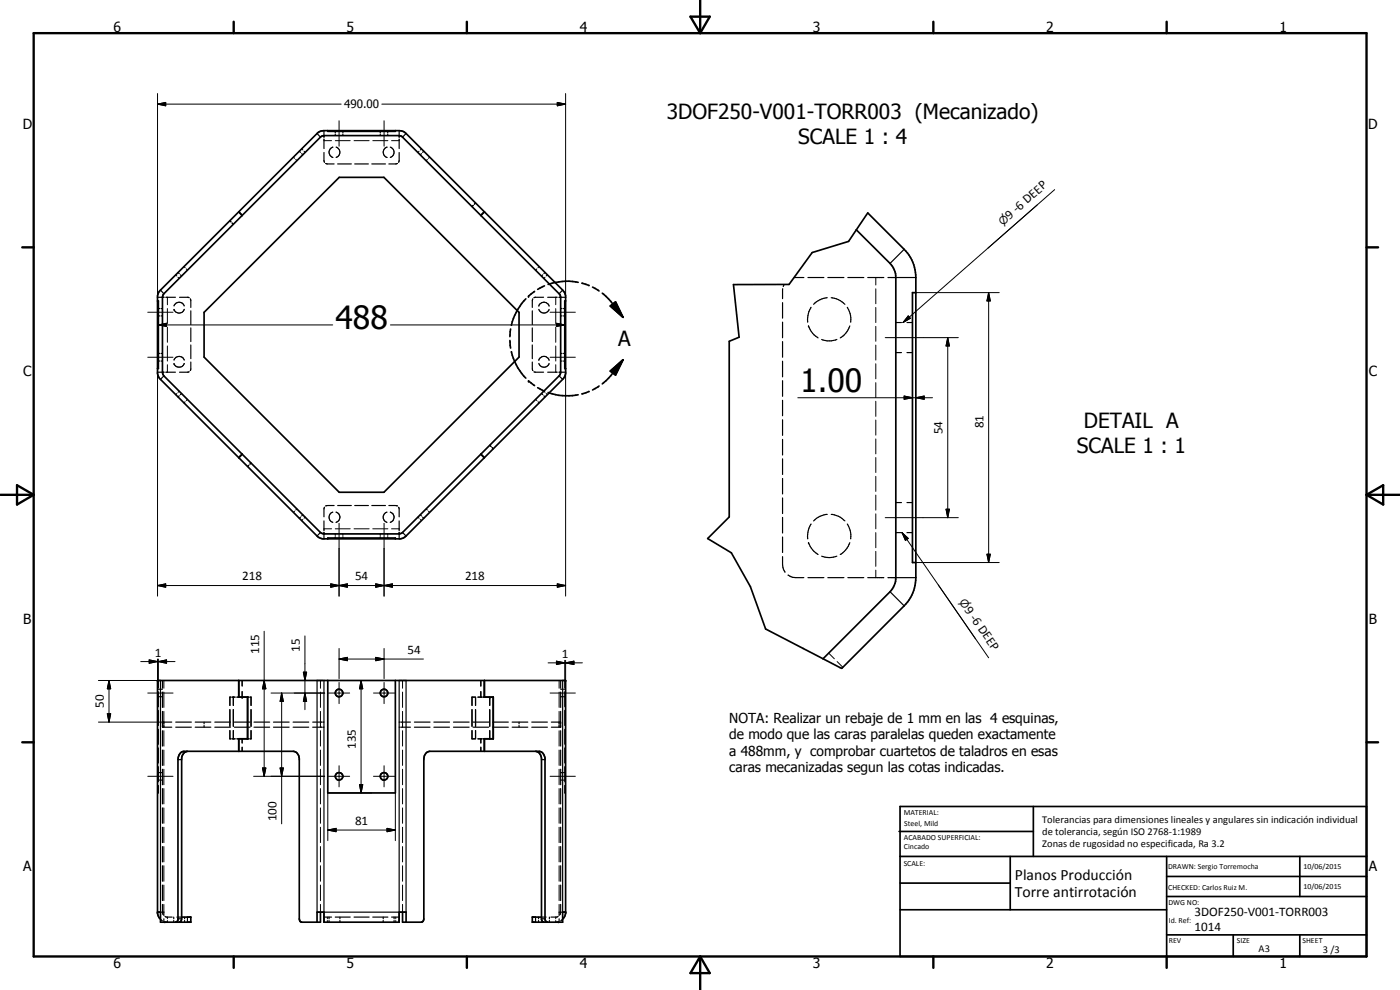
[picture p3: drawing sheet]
<svg xmlns="http://www.w3.org/2000/svg" width="420mm" height="297mm" viewBox="0 0 420 297" stroke-linecap="round" stroke-linejoin="round" font-family="sans-serif">
<g fill="none" stroke="#000" stroke-width=".51">
<path d="M98.4 39.2v.2h20.2v-.2M96.2 41.1l1-.4h22.6l.8 .2 47.4 47.4 .2 .6 .1 22.8-.3 .8-47.2 47.3-.8 .3-22.8 .1-1-.4-47-47-.4-.8v-22.8l.2-.9zM71.7 63.5l1 1.1M145.4 63.5l24 24.2 .3 1.1v23.3l-.3 1.1-.5 .6-47 47-1.3 .8-23.8 .1-.7-.2-.7-.4-23.7-23.8M145.4 63.5l-23.5-23.5-1-.6-1.1-.2-23.3 .1-1.1 .5-47.2 47.2-.5 .7-.4 1.1v23.3l.4 1.1 24 24.1M145.4 63.5l-1.1 1.1M257 69l3.4-5.1 10.9 10.9a12 12 0 0 1 3.6 8.5v90a12 12 0 0 1-3.6 8.5l-18.7 18.7-5.6-2.8M257 69l10.5 10.5 .9 1.4 .4 1.2v92.4l-.7 1.6-1 1.4-20.1 20.2M257 69l-2.3 3.4-11 3.4-6.9 9.5-16.7 .1 1.7 15.8-2.9 1.2v52.7l-6.5 6.5 7.1 4.3 5.7 10.1 4.6 12.7 17.2 9M47.3 90.3h.2v20.3h-.2M61.2 93.7l40.6-40.5h13.4l40.6 40.5v13.4l-40.6 40.6h-13.4l-40.6-40.6zM153.2 98.7l-.2 2.3"/>
<path d="M157.8 89.7a17 17 0 0 0-4.3 7.9M160.4 87.4l-1.8 1.5M163.4 85.8l-2 1M169.7 90.3h-.2v20.3h.2M173.5 84.7a17.6 17.6 0 0 0-9 .6M174.6 85l2.2 .7M177.8 86.1l2 1.2M180.8 88l2.5 2.4 3.7 4.8M183.2 91.8l1.5-1.2 2.3 4.6zM274.9 87.8h-1.1v81h1.1M153 102.2l.2 2.2M153.5 105.5a16.5 16.5 0 0 0 4.3 8"/>
<path d="M158.6 114.3l1.8 1.4M161.4 116.3l2 1M164.5 117.8a17 17 0 0 0 9 .6M176.7 117.5h.1M176.7 117.5l-2.1 .7M179.8 115.8l-2 1.2M183.2 111.3l3.8-3.4-2.3 4.6zM187 107.9l-3.7 4.8-2.5 2.5M72.7 136.3l-1 1M144.3 136.3l1.1 1M98.4 161.7v-.3h20.2v.3M71.7 204.2v5h2.6v12.5h-2.6"/>
<path d="M74.3 209.2v12.5M98.4 204.2v33.7h20.2v-33.7M145.4 204.2v5h2.6v12.5h-2.6M56.3 225.4a2 2 0 0 0-1.8 2.2v48.1l-.2 .8-.5 .2M72.7 221.7h.1M74.3 221.7h-2.6v3.7M147 221.7h.1M148 221.7h-2.6v3.7M160.7 225.4a2 2 0 0 1 1.8 2.2v48.3l.3 .6 .4 .2M269.8 249.5h40.3M270.1 242h140v45h-140zM270.1 257h140"/>
<path d="M303.2 257v16M310.1 242v15M350.1 257v30M390.1 257v12M47.3 273.7h.9v3h9.1v-1.5h-2.8M48.2 275.8l-.5-.6-.4-1.1v-69.9h122.4v69.9l-.3 1.1-.5 .6M95.2 276.7v-3h2v3h22.6v-3h2.1v3M96.2 273.7v3h-5.7l-.5-.4-.2-.6v-48.1a2.15 2.15 0 0 0-1.8-2.2h-32.8a2.29 2.29 0 0 0-1.8 2.5v48l-.2 .6-.5 .2M120.8 273.7v3h5.7l.5-.4 .2-.6v-48.1a2.17 2.17 0 0 1 1.7-2.2h32.9a2.17 2.17 0 0 1 1.8 2.2v48.1l.1 .6 .6 .4M169.7 273.7h-.8v3h-9.1v-1.5h2.7M270.1 265h33.1M270.1 273h80"/>
<path d="M350.1 269h60M350.1 263h60M350.1 280.5h60M370.1 280.5v6.5M390.1 280.5v6.5"/>
<circle cx="101.8" cy="207.9" r="1.14"/>
<circle cx="115.2" cy="207.9" r="1.14"/>
<circle cx="101.8" cy="232.9" r="1.14"/>
<circle cx="115.2" cy="232.9" r="1.12"/>
</g>
<g fill="none" stroke="#000" stroke-width=".35">
<path d="M97.2 39.2v2M100.6 39.4v.5M102.9 39.4v.5M114.1 39.4v.5M116.4 39.4v.5M119.8 39.2v2M89.8 45.4l.4 .3M90.5 46.1l.4 .3M95.2 40l1 1.1M97.2 41.7v2.9M97.2 45.8l.2 2.9M97.7 49.1l2.6 .1"/>
<path d="M99.9 44.2a1.63 1.63 0 0 0-1.2 1.5 1.63 1.63 0 0 0 1.2 1.5M99.9 47.2h.1M99.9 44.2h.1M100.6 40.3v.4M100.9 44.2a1.62 1.62 0 0 1 1.1 1.5 1.62 1.62 0 0 1-1.1 1.5M101.3 49.2h4.1M102.9 40.3v.4M106.5 49.2h4.1M111.6 49.2h4.1M114.1 40.3v.4M116.1 44.2a1.63 1.63 0 0 0-1.1 1.5 1.63 1.63 0 0 0 1.1 1.5M116.1 47.2h.1"/>
<path d="M116.1 44.2h.1M116.4 40.3v.4M117.1 44.2a1.62 1.62 0 0 1 1.2 1.5 1.62 1.62 0 0 1-1.2 1.5M119.3 49.1l-2.6 .1M119.8 41.7v2.9M119.8 45.8l-.2 2.9M121.9 40l-1.1 1.1M126.5 46.1l-.4 .3M127.2 45.4l-.4 .3M69.3 66.5l-.3-.3 .3 .4M70.1 67.3l-.4-.4 .3 .4M142 61.6l-.4 .4"/>
<path d="M142.7 60.9l-.3 .4M271.3 74.8l-4.2 4.2M47.3 89.2h2M47.5 94.8h.4M47.5 92.6h.4M48.2 87l1 1.1M48.3 94.8h.5M48.3 92.6h.5M49.7 89.2h3M52.2 91.8a1.59 1.59 0 0 1 1.6-1.1 1.59 1.59 0 0 1 1.5 1.1M52.2 92.8a1.6 1.6 0 0 0 1.6 1.1 1.6 1.6 0 0 0 1.5-1.1M53.4 81.7l.4 .4"/>
<path d="M53.9 89.2l2.9 .1M54.1 82.5l.4 .3M55.3 92.8h.1M57.1 89.7l.2 2.5M57.3 93.3v4.1M57.3 98.4v4.1M159.8 93.3v4.1M159.8 98.4v4.1M159.9 89.7l-.1 2.5M161.7 92.8a1.63 1.63 0 0 0 1.5 1.1 1.63 1.63 0 0 0 1.6-1.1M161.7 91.8a1.61 1.61 0 0 1 1.5-1.1 1.61 1.61 0 0 1 1.6 1.1M162.9 82.5l-.4 .3"/>
<path d="M163.1 89.2l-2.8 .1M163.6 81.7l-.4 .4M164.4 89.2h2.8M167.8 89.2h1.9M168.3 94.8h.4M168.3 92.6h.4M168.9 87l-1.1 1.1M169.1 94.8h.4M169.1 92.6h.4M234.9 90.8v4.7M234.9 96.6v4.7M234.9 86.6v3"/>
<path d="M235.4 85.3l-.3 .7M238.3 83.3h.2M238.7 83.3h2.5M242.5 83.3h4.8M242.6 97.8a6.5 6.5 0 0 0 2.9 3.6M243.4 92.2a7.3 7.3 0 0 0-1 4.4M248.3 89.3a6.6 6.6 0 0 0-4.1 2M248.4 83.3h4.9M249.5 89.3a6.6 6.6 0 0 1 4.1 2M254.3 92.2a6.6 6.6 0 0 1 1 4.4M254.5 83.3h4.7M255 97.8l-1.2 2.2-1.6 1.4"/>
<path d="M260.4 83.3h4.8M266.5 83.3h8.4M268.8 96.8h1.7M272.2 96.8h1.6M47.3 111.7h2M47.5 108.3h.4M47.5 106h.4M48.3 108.3h.5M48.3 106h.5M49.2 112.8l-1 1M49.7 111.7h3M52.2 108.1a1.59 1.59 0 0 1 1.6-1.2 1.59 1.59 0 0 1 1.5 1.2"/>
<path d="M52.2 109.1a1.62 1.62 0 0 0 1.6 1.1 1.62 1.62 0 0 0 1.5-1.1M53.8 118.7l-.4 .4M54.5 118.1l-.4 .3M55.3 109.1h.1M56.8 111.5l-2.9 .2M57.3 108.6l-.2 2.6M57.3 103.5v4.1M159.8 108.6l.1 2.6M159.8 103.5v4.1M160.3 111.5l2.8 .2M161.7 108v.1M161.7 109.1a1.62 1.62 0 0 0 1.5 1.1 1.62 1.62 0 0 0 1.6-1.1"/>
<path d="M161.7 108a1.63 1.63 0 0 1 1.5-1.1 1.63 1.63 0 0 1 1.6 1.1M162.5 118.1l.4 .3M163.2 118.7l.4 .4M164.4 111.7h2.8M164.8 108v.1M167.8 111.7h1.9M167.8 112.8l1.1 1M168.3 108.3h.4M168.3 106h.4M169.1 108.3h.4M169.1 106h.4M234.9 102.5v4.7"/>
<path d="M234.9 108.4v4.7M234.9 114.2v4.7M246.6 101.9l.4 .1a6.1 6.1 0 0 0 4.2-.1M268.8 105.8h1.7M272.2 105.8h1.6M74.3 140l.4-.4-.4 .4M75.3 138.9l-.3 .4M147 133.6l.4 .3M147.7 134.3l.3 .4M234.9 120.1v4.7M234.9 125.9v4.7M234.9 131.8v4.7"/>
<path d="M234.9 137.7v4.7M90.2 155.2l-.4 .3M90.9 154.4l-.4 .4M96.2 159.8l-1 1M97.2 156.3v2.9M97.2 159.7v2M97.4 152.2l-.2 2.9M99.9 153.7a1.59 1.59 0 0 0-1.1 1.5 1.59 1.59 0 0 0 1.1 1.5M100.3 151.7l-2.6 .1M100.9 153.7a1.58 1.58 0 0 1 1.1 1.5 1.58 1.58 0 0 1-1.1 1.5M101.3 151.7h4.1M106.5 151.7h4.1"/>
<path d="M111.6 151.7h4.1M116.2 153.7a1.57 1.57 0 0 0-1.2 1.5 1.57 1.57 0 0 0 1.2 1.5M116.7 151.7l2.6 .1M117.1 153.7a1.58 1.58 0 0 1 1.2 1.5 1.58 1.58 0 0 1-1.2 1.5M119.6 152.2l.2 2.9M119.8 156.3v2.9M119.8 159.7v2M120.8 159.8l1.1 1M126.1 154.4l.4 .4M126.8 155.2l.4 .3M234.9 143.6v4.6M234.9 149.4v4.7"/>
<path d="M234.9 155.2v4.7M243.4 157.2a7.1 7.1 0 0 0-1 4.5M248.3 154.3l-2.2 .6-1.9 1.4M249.5 154.3a6.2 6.2 0 0 1 4.1 2M254.3 157.2a6.5 6.5 0 0 1 1 4.5M268.8 150.8h1.7M268.8 159.8h1.7M272.2 150.8h1.6M272.2 159.8h1.6M100.6 160.2v.4M100.6 161v.4M102.9 160.2v.4"/>
<path d="M102.9 161v.4M114.1 160.2v.4M114.1 161v.4M116.4 160.2v.4M116.4 161v.4M234.9 167v2.8l.7 1.9M234.9 161.1v4.7M236.5 172.6l.5 .2a5.7 5.7 0 0 0 4.2 .5M242.5 173.3h4.8M242.6 162.8a6.6 6.6 0 0 0 2.9 3.6M246.6 166.9a6.4 6.4 0 0 0 4.6 0M248.4 173.3h4.9"/>
<path d="M254.5 173.3h4.7M255 162.8a6.6 6.6 0 0 1-2.8 3.6M260.4 173.3h4.8M266.5 173.3h8.4M267.1 177.5l4.2 4.3M47.5 204.2v2.2M47.5 207.6v4.4M47.5 213.1v4.6M47.5 218.8v4.5M47.5 209h.4M47.5 206.8h.4M48.2 204.2v69.5h.3"/>
<path d="M48.3 209h.5M48.3 206.8h.5M48.8 204.2v2.3M48.8 207.6v4.7M48.8 213.4v4.8h.1M48.8 219.2v4.7M48.8 216.7h.1M49.1 216.7h2.5M49.1 218.2h2.5M52.7 216.7h4.7M52.7 218.2h4.7M58.6 216.7h4.7"/>
<path d="M58.6 218.2h4.7M61.2 216.7v.5M61.2 217.7v.5M64.5 216.7h4.7M64.5 218.2h4.7M69 219.2v2.5h.3M69 212.9v5M69.3 209.2h-.3v2.5M69.7 209.2h.9M70 209.2v2.5M70 212.9v5M70 219.2v2.5"/>
<path d="M70.1 209.2v2.5M70.1 212.9v5M70.1 219.2v2.5M70.3 216.7h4.7M70.3 218.2h4.7M71.1 209.2h.6M72.7 204.2v1.6M72.7 207.5v1.7M74.3 209.2h.4M75 209.2h.3v2.5M75.3 212.9v5M75.3 219.2v2.5h-.3"/>
<path d="M76.2 216.7h4.7M76.2 218.2h4.7M82.1 216.7h4.7M82.1 218.2h4.7M88 216.7h4.7M88 218.2h4.7M93.8 216.7h2.8M93.8 218.2h2.8M95.2 204.2v69.5M96.9 216.7h.3M96.9 218.2h.3M97.2 204.2v69.5h22.6v-69.5"/>
<path d="M119.8 216.7h.3M119.8 218.2h.3M120.5 216.7h2.7M120.5 218.2h2.7M121.9 204.2v69.5M124.4 216.7h4.7M124.4 218.2h4.7M130.2 216.7h4.7M130.2 218.2h4.7M136.1 216.7h4.7M136.1 218.2h4.7M141.6 212.9v5"/>
<path d="M141.7 219.2l-.1 2.5h.9M142 216.7h4.7M142 218.2h4.7M142.6 209.2h-1v2.5M142.7 209.2v2.5M142.7 212.9v5M142.7 219.2v2.5M143.4 209.2h1.3M144.3 204.2v1.7M144.3 207.5v1.7M145 209.2h.4M147 209.2v2.5"/>
<path d="M147 212.9v5M147 219.2v2.5M147.9 216.7h4.7M147.9 218.2h4.7M153.7 216.7h4.7M153.7 218.2h4.7M155.8 216.7v.5M155.8 217.7v.5M159.6 216.7h4.7M159.6 218.2h4.7M165.5 216.7h2.5M165.5 218.2h2.5"/>
<path d="M168.1 216.7h.2M168.3 209h.4M168.3 206.8h.4M168.3 204.2v2.3M168.3 207.6v4.7M168.3 213.4v4.8h-.2M168.3 219.2v4.7M168.9 204.2v69.5h-.4M169.1 209h.4M169.1 206.8h.4M169.5 204.2v2.2M169.5 207.6v4.4"/>
<path d="M169.5 213.1v4.6M169.5 218.8v4.5M47.3 237.9h.1M47.5 235.7l-.1 2.2M47.5 224.4v4.5M47.5 230v4.6M47.5 234.1h.4M47.5 231.8h.4M48.3 234.1h.5M48.3 231.8h.5M48.8 225v4.7M48.8 230.8v4.7"/>
<path d="M48.8 236.6v4.6M53.4 227.9h1.1M69 221.7h.3M69.7 221.7h.9M71.1 221.7h.6M72.7 221.7v1.2M72.7 224.2v1.2M74.3 221.7h.4M74.3 221.7h.3M75 221.7h.3M141.7 221.7h.9M143.4 221.7h1.3"/>
<path d="M143.5 221.7h1.2M144.3 221.7v1.2M144.3 224.2v1.2M145 221.7h.4M162.5 227.9h1.1M168.3 234.1h.4M168.3 231.8h.4M168.3 225v4.7M168.3 230.8v4.7M168.3 236.6v4.6M169.1 234.1h.4M169.1 231.8h.4"/>
<path d="M169.5 235.7l.1 2.2M169.5 224.4v4.5M169.5 230v4.6M169.7 237.9h.1M48.8 242.4v4.6M48.8 248.2v4.6M48.8 254v4.6M48.8 259.8v4.6M168.3 242.4v4.6M168.3 248.2v4.6M168.3 254v4.6M168.3 259.8v4.6"/>
<path d="M48.2 275.8l.6 .5M48.8 271.4v2.3l.2 .7M48.8 265.6v4.6M48.8 273.7h.4v1M49.2 275.7v1M49.5 276.6l.7 .1M49.5 275l.5 .2h1.7M52.1 275.2v.5M52.1 276.2v.5M53.1 275.2h1.4M53.4 275.7h1.1M55.4 275.2v.5"/>
<path d="M55.4 276.2v.5M56.2 275.2v1.5M97.2 275.2h2.3M98.8 275.2v.5M98.8 276.2v.5M100.6 275.2h4.5M102 275.2v.5M102 276.2v.5M106.2 275.2h4.6M111.9 275.2h4.5M115 275.2v.5M115 276.2v.5"/>
<path d="M117.5 275.2h2.3M118.3 275.2v.5M118.3 276.2v.5M160.7 275.2v1.5M161.6 275.2v.5M161.6 276.2v.5M162.5 275.2h1.4M162.5 275.7h1.1M164.9 275.2v.5M164.9 276.2v.5M167.5 275l-.5 .2h-1.7M167.5 276.6l-.7 .1"/>
<path d="M167.8 275.7v1M168.2 273.7h-.4v1M168.3 265.6v4.6M168.3 271.4v2.3l-.2 .7M168.9 275.8l-.6 .5"/>
</g>
<g fill="none" stroke="#000" stroke-width=".3">
<path d="M47.3 31.2l2.4-.5v1zM47.3 31.2h55.1M47.3 28.1v60.6M101.8 36.2v7.7M114.6 31.2h55.1M115.3 36.2v7.7M167.2 30.7l2.5 .5-2.5 .5zM169.7 28.1v60.6M88 47.2l.4 .3M88.8 47.8l.3 .4M90.5 44.7l.4 .3M91.3 45.4l.3 .3"/>
<path d="M97.2 42.2h2.3M100.6 42.2h4.5M106.2 42.2h4.6M111.9 42.2h4.5M117.5 42.2h2.3M125.8 45.4l-.4 .3M126.5 44.7l-.4 .3M128.3 47.8l-.4 .4M128.9 47.2l-.3 .3M316.5 56.9l-45.5 39.9M44.4 93.7h7.5M47.5 97.5l2.5-.5v1z"/>
<path d="M47.5 97.5h52.4M50.2 89.2v2.2M50.2 92.6v4.5M50.2 98.2v4.5M52.7 82.5l.4 .3M53.4 83.2l.4 .3M55.2 80l.4 .3M55.9 80.7l.4 .4M117.2 97.5h52.3M161.1 80.7l-.4 .4M161.8 80l-.4 .3M163.6 83.2l-.4 .3"/>
<path d="M164.3 82.5l-.4 .3M165.1 93.7h7.6M166.8 89.2v2.2M166.8 92.6v4.5M166.8 98.2v4.5M167 97l2.5 .5-2.5 .5zM262.8 83.3v2.2M262.8 86.7v4.4M262.8 92.2v4.6M262.8 97.9v4.5M272.6 94.8l.6 .7-2.2 1.3zM273.8 87.8h26.1"/>
<path d="M296.7 87.8l.5 2.5h-1zM296.7 87.8v81M44.4 107.2h7.5M47.3 111.7v67.2M50.2 103.8v4.5M50.2 109.4v2.3M53.1 118.1l-.4 .3M53.8 117.3l-.4 .4M56.3 119.8l-.4 .4M160.7 119.8l.4 .4M163.2 117.3l.4 .4M163.9 118.1l.4 .3"/>
<path d="M165.1 107.2h7.6M166.8 103.8v4.5M166.8 109.4v2.3M169.7 110.6v68.3M239.4 119.3h40.5M262.8 103.5v4.5M262.8 109.1v4.6M262.8 114.8v4.5M265.7 101.3h21.9M271.3 118.8l2.5 .5-2.5 .5zM274.9 119.3l2.5-.5v1zM284.4 101.3l.5 2.5h-1z"/>
<path d="M284.4 101.3v54M55.6 120.5l-.4 .4M161.4 120.5l.4 .4M262.8 120.4v4.5M262.8 126v4.6M262.8 131.7v4.5M262.8 137.3v4.5M88.4 153.4l-.4 .3M89.1 152.7l-.3 .3M90.9 155.9l-.4 .3M91.6 155.2l-.3 .3M97.2 158.7h2.3"/>
<path d="M100.6 158.7h4.5M101.8 157v21.9M106.2 158.7h4.6M111.9 158.7h4.5M115.3 157v21.9M117.5 158.7h2.3M125.4 155.2l.4 .3M126.1 155.9l.4 .3M127.9 152.7l.4 .3M128.6 153.4l.3 .3M262.8 142.9v4.5M262.8 148.5v4.6"/>
<path d="M262.8 154.2v4.5M262.8 159.8v4.5M265.7 155.3h21.9M270.7 159.8l1.9 1.7-.9 .6zM270.7 159.8l26 37.6M283.9 152.8h1l-.5 2.5zM47.3 175.7l2.4-.5v1zM47.3 175.7h122.4M99.3 175.2l2.5 .5-2.5 .5zM99.3 175.2l5 1v-1l-5 1zM101.8 175.7l2.5-.5v1zM112.8 175.2l2.5 .5-2.5 .5z"/>
<path d="M112.8 175.2l5 1v-1l-5 1zM115.3 175.7l2.5-.5v1zM167.2 175.2l2.5 .5-2.5 .5zM262.8 165.4v4.5M262.8 171.1v2.2M273.8 168.8h26.1M281.6 175.6l11.2 16.1M296.2 166.3h1l-.5 2.5zM42.2 198.5h10.3M44.8 198l2.5 .5-2.5 .5zM47.3 197.7v6.5M47.5 198.5l2.5-.5v1z"/>
<path d="M47.5 197.7v6.5M79.3 189.4v43.5M91.5 190.8v22.1M101.8 197.7l2.5-.5v1zM101.8 194.6v9M101.8 197.7h25.3M112.8 197.2l2.5 .5-2.5 .5zM115.3 194.6v9M164.5 198.9h10.3M167 198.4l2.5 .5-2.5 .5zM169.5 198.1v6.1M169.7 198.9l2.5-.5v1z"/>
<path d="M169.7 198.1v6.1M248.7 196l1.7 1.7M251.2 198.5l1.7 1.7M29.5 204.2h18.7M29.5 216.7h19.7M32.2 214.2h1l-.5 2.5zM32.7 204.2l.5 2.5h-1zM32.7 204.2v12.5M44.4 207.9h7.5M49.2 204.2v2.3M49.2 207.6v4.7M49.2 213.4v4.8"/>
<path d="M49.2 219.2v4.7M76.1 204.2h25.6M79.3 204.2l.5 2.5h-1zM81.4 207.9h16M84.5 207.9l.5 2.5h-.9zM84.5 207.9v39.3M91 201.7h1l-.5 2.5zM91.5 207.9l.5 2.5h-1zM96.2 204.2v2.3M96.2 207.6v4.7M96.2 213.4v4.8M96.2 219.2v4.7"/>
<path d="M98.6 207.9h6.3M101.8 204.8v6.3M101.9 204.2h9.6M108.4 204.2l.5 2.5h-1zM108.4 204.2v33.7M112.1 207.9h6.3M115.3 204.8v6.3M120.8 204.2v2.3M120.8 207.6v4.7M120.8 213.4v4.8M120.8 219.2v4.7M165.1 207.9h7.6"/>
<path d="M167.8 204.2v2.3M167.8 207.6v4.7M167.8 213.4v4.8M167.8 219.2v4.7M44.4 232.9h7.5M49.2 225v4.7M49.2 230.8v4.7M49.2 236.6v4.6M76.1 232.9h21.3M78.8 230.4h1l-.5 2.5zM84.1 230.4h.9l-.5 2.5zM96.2 225v4.7"/>
<path d="M96.2 230.8v4.7M96.2 236.6v4.6M98.6 232.9h6.3M101.8 229.7v6.4M107.9 235.4h1l-.5 2.5zM111.5 237.9h-13.1v14.3M112.1 232.9h6.3M115.3 229.7v6.4M118.6 237.9v14.3M120.8 225v4.7M120.8 230.8v4.7M120.8 236.6v4.6"/>
<path d="M165.1 232.9h7.6M167.8 225v4.7M167.8 230.8v4.7M167.8 236.6v4.6M49.2 242.4v4.6M49.2 248.2v4.6M49.2 254v4.6M49.2 259.8v4.6M96.2 242.4v4.6M96.2 248.2v4.6M96.2 254v4.6M96.2 259.8v4.6"/>
<path d="M98.4 249l2.5-.5v1.1zM98.4 249h20.2M116.2 248.5l2.4 .5-2.4 .6zM120.8 242.4v4.6M120.8 248.2v4.6M120.8 254v4.6M120.8 259.8v4.6M167.8 242.4v4.6M167.8 248.2v4.6M167.8 254v4.6M167.8 259.8v4.6M49.2 265.6v4.6"/>
<path d="M49.2 271.4v2.3M50.2 275.2v.5M50.2 276.2v.5M96.2 265.6v4.6M96.2 271.4v2.3M98.2 275.2v.5M98.2 276.2v.5M118.8 275.2v.5M118.8 276.2v.5M120.8 265.6v4.6M120.8 271.4v2.3M166.8 275.2v.5"/>
<path d="M166.8 276.2v.5M167.8 265.6v4.6M167.8 271.4v2.3"/>
</g>
<g fill="#000">
<circle cx="52.2" cy="92.8" r=".18"/>
<circle cx="158.6" cy="88.9" r=".25"/>
<circle cx="242.6" cy="97.8" r=".18"/>
<circle cx="52.2" cy="109.1" r=".18"/>
<circle cx="158.6" cy="114.3" r=".25"/>
<circle cx="242.6" cy="162.8" r=".18"/>
<circle cx="47.3" cy="204.2" r=".25"/>
<circle cx="72.7" cy="209.2" r=".25"/>
<circle cx="147" cy="209.2" r=".25"/>
<circle cx="169.7" cy="204.2" r=".25"/>
<circle cx="47.3" cy="273.7" r=".25"/>
<circle cx="49.5" cy="276.6" r=".18"/>
<circle cx="167.5" cy="276.6" r=".18"/>
<circle cx="169.7" cy="273.7" r=".25"/>
</g>
<g fill="none" stroke="#000" stroke-width=".71">
<path d="M10.1 9.9h400v277.1h-400zM70.1 6.5v3.4M140.1 6.5v3.4M207.2 5h5.8l-2.9 4.9zM210.1 0v9.9M280.1 6.5v3.4M350.1 6.5v3.4M6.7 74.2h3.4M410.1 74.2h3.5M.1 148.5h10M5.1 145.6l5 2.9-5 2.9zM410.1 148.5h10"/>
<path d="M410.1 148.5l5-2.9v5.8zM6.7 222.7h3.4M410.1 222.7h3.5M70.1 287v3.4M140.1 287v3.4M210.1 287v10M210.1 287l2.9 5h-5.8zM280.1 287v3.4M350.1 287v3.4"/>
</g>
<g fill="#000">
<path d="M47.3 31.2l2.4-.5v1zM167.2 30.7l2.5 .5-2.5 .5zM47.5 97.5l2.5-.5v1zM167 97l2.5 .5-2.5 .5zM183.2 91.8l1.5-1.2 2.3 4.6zM272.6 94.8l.6 .7-2.2 1.3zM296.7 87.8l.5 2.5h-1zM183.2 111.3l3.8-3.4-2.3 4.6zM271.3 118.8l2.5 .5-2.5 .5zM274.9 119.3l2.5-.5v1zM284.4 101.3l.5 2.5h-1zM283.9 152.8h1l-.5 2.5z"/>
<path d="M47.3 175.7l2.4-.5v1zM99.3 175.2l2.5 .5-2.5 .5zM101.8 175.7l2.5-.5v1zM112.8 175.2l2.5 .5-2.5 .5zM115.3 175.7l2.5-.5v1zM167.2 175.2l2.5 .5-2.5 .5zM270.7 159.8l1.9 1.7-.9 .6zM296.2 166.3h1l-.5 2.5zM44.8 198l2.5 .5-2.5 .5zM47.5 198.5l2.5-.5v1zM101.8 197.7l2.5-.5v1zM112.8 197.2l2.5 .5-2.5 .5z"/>
<path d="M167 198.4l2.5 .5-2.5 .5zM169.7 198.9l2.5-.5v1zM32.2 214.2h1l-.5 2.5zM32.7 204.2l.5 2.5h-1zM79.3 204.2l.5 2.5h-1zM84.5 207.9l.5 2.5h-.9zM91 201.7h1l-.5 2.5zM91.5 207.9l.5 2.5h-1zM108.4 204.2l.5 2.5h-1zM78.8 230.4h1l-.5 2.5zM84.1 230.4h.9l-.5 2.5zM107.9 235.4h1l-.5 2.5z"/>
<path d="M98.4 249l2.5-.5v1.1zM116.2 248.5l2.4 .5-2.4 .6z"/>
</g>
<g font-size="9.6">
<text x="100.7" y="98.8">488</text>
<text x="240.2" y="117.7">1.00</text>
</g>
<g font-size="6.3">
<text x="200.1" y="35.8">3DOF250-V001-TORR003 (Mecanizado)</text>
<text x="239.6" y="43.3">SCALE 1 : 4</text>
<text x="185.5" y="103.9">A</text>
<text x="325.3" y="128.3">DETAIL A</text>
<text x="323.2" y="135.9">SCALE 1 : 1</text>
</g>
<g font-size="4.7">
<text x="304.6" y="263.9">Planos Producción</text>
<text x="304.6" y="269.3">Torre antirrotación</text>
</g>
<g font-size="4.2">
<text x="34" y="9.6">6</text>
<text x="104" y="9.6">5</text>
<text x="174" y="9.6">4</text>
<text x="244" y="9.6">3</text>
<text x="314" y="9.6">2</text>
<text x="384" y="9.6">1</text>
<text x="6.8" y="38.7">D</text>
<text x="410.6" y="38.7">D</text>
<text x="7" y="112.9">C</text>
<text x="410.8" y="112.9">C</text>
<text x="7" y="187.1">B</text>
<text x="410.8" y="187.1">B</text>
<text x="7" y="261.4">A</text>
<text x="410.8" y="261.4">A</text>
<text x="34" y="290.4">6</text>
<text x="104" y="290.4">5</text>
<text x="174" y="290.4">4</text>
<text x="244" y="290.4">3</text>
<text x="314" y="290.4">2</text>
<text x="384" y="290.4">1</text>
</g>
<g font-size="4.1">
<text x="218.9" y="216.9">NOTA: Realizar un rebaje de 1 mm en las 4 esquinas,</text>
<text x="218.9" y="221.9">de modo que las caras paralelas queden exactamente</text>
<text x="218.9" y="226.8">a 488mm, y comprobar cuartetos de taladros en esas</text>
<text x="218.9" y="231.7">caras mecanizadas segun las cotas indicadas.</text>
</g>
<g font-size="3.9">
<text x="303" y="65.9" transform="rotate(-41 303 65.9)">9 -6 DEEP</text>
<text x="282.9" y="130.3" transform="rotate(-90 282.9 130.3)">54</text>
<text x="295.1" y="128.5" transform="rotate(-90 295.1 128.5)">81</text>
<text x="72.7" y="174.2">218</text>
<text x="106.5" y="174.2">54</text>
<text x="139.6" y="174.2">218</text>
<text x="289.4" y="183" transform="rotate(55 289.4 183)">9 -6 DEEP</text>
<text x="46.4" y="197">1</text>
<text x="77.8" y="196.2" transform="rotate(-90 77.8 196.2)">115</text>
<text x="90" y="195.6" transform="rotate(-90 90 195.6)">15</text>
<text x="122.3" y="196.2">54</text>
<text x="168.6" y="197.4">1</text>
<text x="31.2" y="212.4" transform="rotate(-90 31.2 212.4)">50</text>
<text x="106.8" y="224.7" transform="rotate(-90 106.8 224.7)">135</text>
<text x="83" y="246.5" transform="rotate(-90 83 246.5)">100</text>
<text x="106.5" y="247.5">81</text>
<text x="358.5" y="275">3DOF250-V001-TORR003</text>
<text x="358.5" y="279.4">1014</text>
</g>
<text font-size="3.5" x="103.2" y="32.6">490.00</text>
<g font-size="3.3">
<text x="300.9" y="67.7" transform="rotate(-41 300.9 67.7)">n</text>
<text x="287.8" y="180.6" transform="rotate(55 287.8 180.6)">n</text>
</g>
<g font-size="3.1">
<text x="312.7" y="246.8">Tolerancias para dimensiones lineales y angulares sin indicación individual</text>
<text x="312.7" y="250.4">de tolerancia, según ISO 2768-1:1989</text>
<text x="312.7" y="254">Zonas de rugosidad no especificada, Ra 3.2</text>
<text x="377.7" y="285.6">A3</text>
<text x="397" y="285.9">3 /3</text>
</g>
<g font-size="2.4">
<text x="271.2" y="244.4">MATERIAL:</text>
<text x="271.3" y="252">ACABADO SUPERFICIAL:</text>
<text x="271.4" y="247.9">Steel, Mild</text>
<text x="271.3" y="254.6">Cincado</text>
<text x="271.2" y="259.7">SCALE:</text>
<text x="350.6" y="260.8">DRAWN: Sergio Torremocha</text>
<text x="391.2" y="260.6">10/06/2015</text>
<text x="350.6" y="267">CHECKED: Carlos Ruiz M.</text>
<text x="391.2" y="266.7">10/06/2015</text>
<text x="350.6" y="271.4">DWG NO:</text>
<text x="350.8" y="276.9">Id. Ref:</text>
<text x="350.8" y="282.8">REV</text>
<text x="371.2" y="282.9">SIZE</text>
<text x="390.9" y="282.9">SHEET</text>
</g>
</svg>
